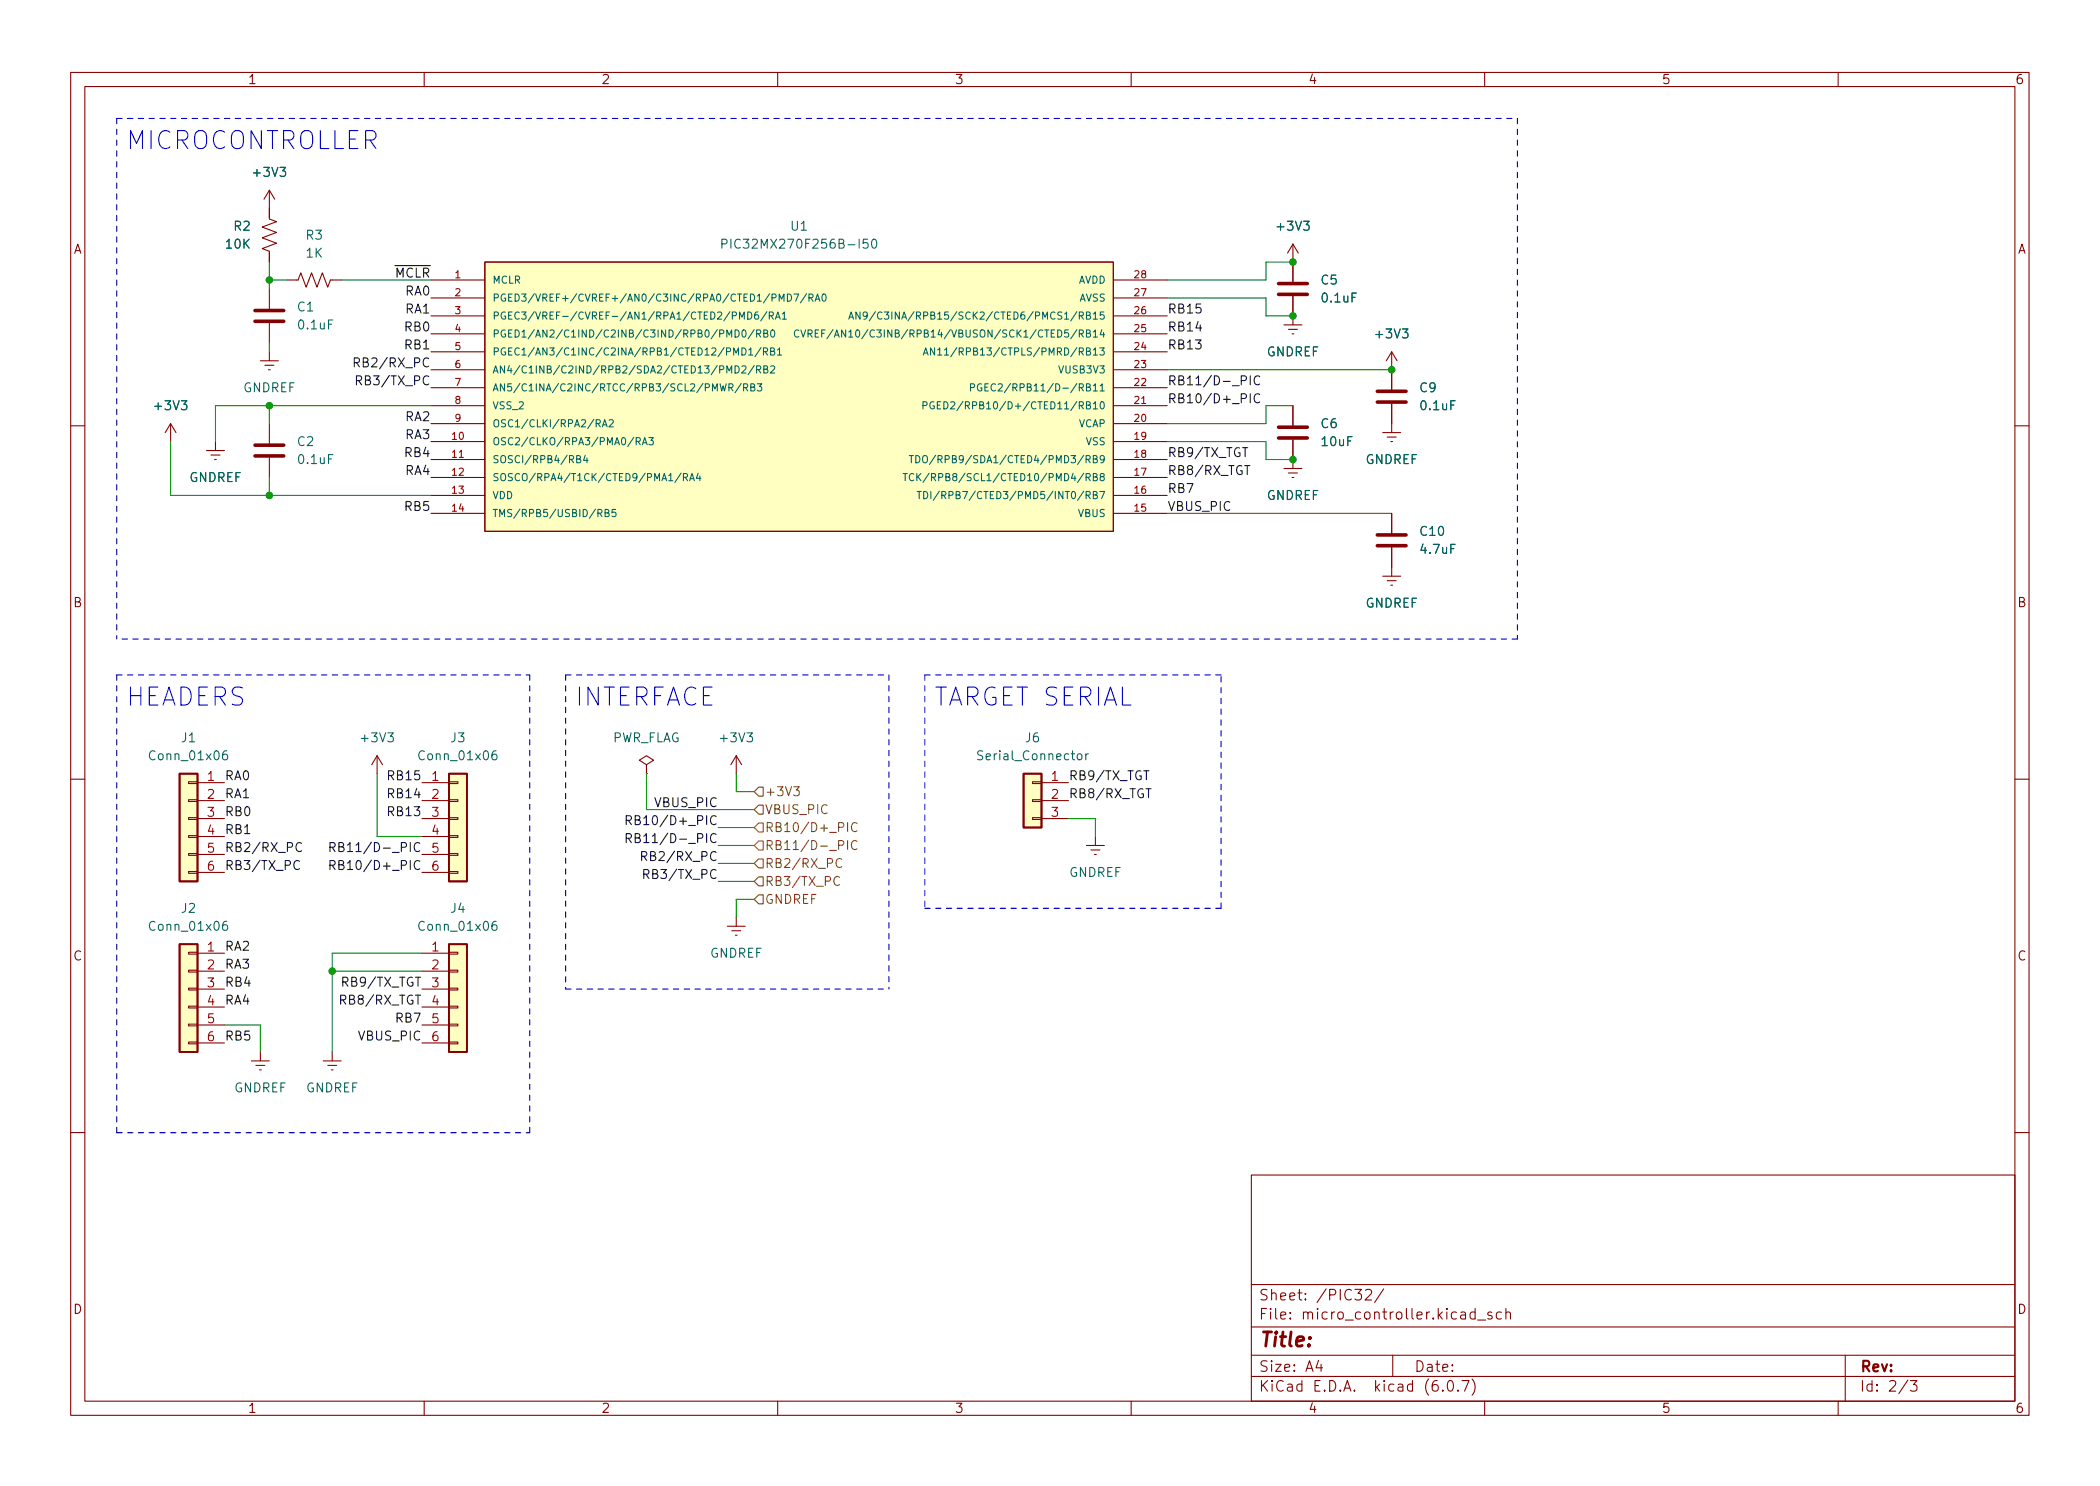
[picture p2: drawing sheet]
<svg xmlns="http://www.w3.org/2000/svg" width="297mm" height="210mm" viewBox="0 0 297 210" stroke-linecap="round" stroke-linejoin="round" font-family="sans-serif">
<g fill="none" stroke="#840000" stroke-width=".15">
<path d="M10 10.2h277v190.1h-277zM12 12.2h273v186.1h-273zM60 10.2v2M110 10.2v2M160 10.2v2M210 10.2v2M260 10.2v2M38.1 26.9v4.1l1 .4-2 .7 2 .8-2 .7 2 .8-2 .8 1 .4v1.5M38.1 26.9l-.8 1.3M38.1 26.9l.8 1.3M40.6 39.6h1.6l.3-1 .8 2 .8-2 .7 2 .8-2 .8 2 .3-1h1.6M61 39.6h7.6"/>
<path d="M68.6 37.1h88.9v38.1h-88.9zM157.5 39.6h7.6M182.9 34.5v5.4M182.9 34.5l-.8 1.3M182.9 34.5l.7 1.3M24.1 59.9l-.7 1.3M24.1 59.9v2.6M24.1 59.9l.8 1.3M36.8 51h2.6M37.5 51.7h1.2M38 52.3h.2M38.1 40.9v2.8"/>
<path d="M38.1 45.7v2.8M38.1 49.8v1.2M38.1 59.9v2.8M61 42.2h7.6M61 59.9h7.6M61 57.4h7.6M61 54.9h7.6M61 52.3h7.6M61 49.8h7.6M61 47.2h7.6M61 44.7h7.6M157.5 42.2h7.6"/>
<path d="M157.5 59.9h7.6M157.5 57.4h7.6M157.5 54.9h7.6M157.5 52.3h7.6M157.5 49.8h7.6M157.5 47.2h7.6M157.5 44.7h7.6M181.6 46h2.5M182.2 46.6h1.3M182.8 47.2h.2M182.9 41.9v4.1M182.9 57.4v2.8"/>
<path d="M196.8 49.8v5.3M196.8 57.1v4.1M196.8 49.8l-.7 1.2M196.8 49.8l.8 1.2M10 60.2h2M29.2 63.7h2.5M29.8 64.4h1.3M30.4 65h.2M30.5 62.5v1.2M38.1 64.8v2.8M61 65h7.6M61 67.6h7.6"/>
<path d="M61 62.5h7.6M61 70.1h7.6M61 72.6h7.6M157.5 65h7.6M157.5 67.6h7.6M157.5 62.5h7.6M157.5 70.1h7.6M157.5 72.6h7.6M181.6 66.3h2.5M182.2 66.9h1.3M182.8 67.6h.2M182.9 62.2v4.1"/>
<path d="M195.6 61.2h2.5M196.2 61.8h1.3M196.7 62.5h.3M196.8 72.6v2.8M196.8 77.5v4M285 60.2h2M195.6 81.5h2.5M196.2 82.2h1.3M196.7 82.8h.3M10 110.2h2M26.7 118.2h1.2v.3h-1.2zM26.7 115.7h1.2v.2h-1.2z"/>
<path d="M26.7 113.2h1.2v.2h-1.2zM26.7 110.6h1.2v.3h-1.2zM27.9 110.7h3.8M27.9 113.3h3.8M27.9 115.8h3.8M27.9 118.4h3.8M53.3 106.9l-.7 1.3M53.3 106.9v2.6M53.3 106.9l.8 1.3M59.7 110.7h3.8M59.7 113.3h3.8M59.7 115.8h3.8"/>
<path d="M59.7 118.4h3.8M63.5 118.2h1.3v.3h-1.3zM63.5 115.7h1.3v.2h-1.3zM63.5 113.2h1.3v.2h-1.3zM63.5 110.6h1.3v.3h-1.3zM91.4 108.2l1.1-.6-1.1-.7-1 .7 1 .6v1.3M91.4 109.5h.1M104.1 106.9v2.6M104.1 106.9l-.7 1.3M104.1 106.9l.8 1.3M146 115.7h1.3v.2h-1.3zM146 113.2h1.3v.2h-1.3z"/>
<path d="M146 110.6h1.3v.3h-1.3zM147.3 110.7h3.8M147.3 113.3h3.8M147.3 115.8h3.8M153.7 119.6h2.5M154.9 118.4v1.2M285 110.2h2M26.7 123.3h1.2v.3h-1.2zM26.7 120.8h1.2v.2h-1.2zM26.7 139.8h1.2v.3h-1.2zM26.7 137.3h1.2v.2h-1.2zM26.7 134.7h1.2v.3h-1.2z"/>
<path d="M27.9 120.9h3.8M27.9 123.4h3.8M27.9 134.9h3.8M27.9 137.4h3.8M27.9 139.9h3.8M59.7 120.9h3.8M59.7 123.4h3.8M59.7 134.9h3.8M59.7 137.4h3.8M59.7 139.9h3.8M63.5 123.3h1.3v.3h-1.3zM63.5 120.8h1.3v.2h-1.3z"/>
<path d="M63.5 139.8h1.3v.3h-1.3zM63.5 137.3h1.3v.2h-1.3zM63.5 134.7h1.3v.3h-1.3zM102.9 131.1h2.5M103.5 131.7h1.3M104 132.3h.3M104.1 129.8v1.3M154.3 120.3h1.3M154.8 120.9h.3M26.7 147.4h1.2v.3h-1.2zM26.7 144.9h1.2v.3h-1.2zM26.7 142.4h1.2v.2h-1.2z"/>
<path d="M27.9 142.5h3.8M27.9 145h3.8M27.9 147.6h3.8M35.6 150.1h2.5M36.2 150.7h1.3M36.7 151.4h.3M36.8 148.8v1.3M45.7 150.1h2.6M46.4 150.7h1.2M46.9 151.4h.2M47 148.8v1.3M59.7 142.5h3.8"/>
<path d="M59.7 145h3.8M59.7 147.6h3.8M63.5 147.4h1.3v.3h-1.3zM63.5 144.9h1.3v.3h-1.3zM63.5 142.4h1.3v.2h-1.3zM10 160.2h2M177 166.3h108v32h-108zM285 160.2h2M60 198.3v2M110 198.3v2M160 198.3v2M177 194.8h108"/>
<path d="M177 191.8h108M177 187.8h108M177 181.8h108M186.5 192.5l-.4 1h1M186.9 193v1M191.6 182.4h1l-.5 .6a.41 .41 0 0 1 .5 .3v.3l-.2 .3h-.5l-.3-.1M193.1 182.6l.3-.2 .5 .1a.41 .41 0 0 1 0 .6l-.8 .8h.9M195.7 182.4l-1.3 1.9M197 191.8v3M204.1 196.7v.1h-.1l.1-.1v.1M204.9 195.4a.36 .36 0 0 1 .6 .2 .77 .77 0 0 1-.4 1.2 1 1 0 0 1-.2-1.4zM206.2 196.7l.1 .1h-.1h-.1l.1-.1v.1"/>
<path d="M206.8 195.3h1l-.7 1.5M208.2 195.1a1.72 1.72 0 0 1 0 2.3M208.6 185.7l-.4-.1-.3 .3v.4l.2 .3h.1h.4M208.6 185.1v1.5M209 186.8h1.1M210 198.3v2M211 185.7l-.4-.1-.2 .2 .1 .3 .5 .1 .1 .1-.1 .3h-.1h-.5M212.4 185.7l-.5-.1-.3 .3v.4l.2 .3h.1h.5M213 185.8a.37 .37 0 0 1 .6 0v.8M213 185.1v1.5M260 198.3v2M261 191.8v6.5"/>
<path d="M269.9 195.3l-1.3 1.9M270.2 195.3h1l-.6 .6a.41 .41 0 0 1 .6 .3v.3l-.2 .3h-.6l-.2-.1"/>
</g>
<path d="M36.1 45.5h4M36.1 43.9h4M180.8 41.7h4.1M180.8 40.1h4.1M194.8 56.9h4.1M194.8 55.4h4.1M36.1 64.5h4M36.1 63h4M180.8 62h4.1M180.8 60.4h4.1M194.8 77.2h4.1M194.8 75.7h4.1" fill="none" stroke="#840000" stroke-width=".51"/>
<g fill="#ffffc2" stroke="#ffffc2" stroke-width=".14">
<path d="M25.4 109.5h2.5v15.2h-2.5z"/>
<path d="M63.5 109.5h2.5v15.2h-2.5z"/>
<path d="M68.6 37.1h88.9v38.1h-88.9z"/>
<path d="M144.8 109.5h2.5v7.6h-2.5z"/>
<path d="M63.5 133.6h2.5v15.2h-2.5z"/>
<path d="M25.4 133.6h2.5v15.2h-2.5z"/>
</g>
<path d="M25.4 109.5h2.5v15.2h-2.5zM63.5 109.5h2.5v15.2h-2.5zM144.8 109.5h2.5v7.6h-2.5zM25.4 133.6h2.5v15.2h-2.5zM63.5 133.6h2.5v15.2h-2.5z" fill="none" stroke="#840000" stroke-width=".25"/>
<g fill="none" stroke="#006464" stroke-width=".15">
<path d="M102.1 34.5l.6-.1 .1-.1v-.3l-.2-.2h-.5v1.3M123.4 34l.2-.2a.69 .69 0 0 1 .3 1.2l-.2 .1a.69 .69 0 0 1-.3-1.1zM84.3 59.9h.5l.1-.2v-.2l-.6-.1v1M84.6 59.9l.3 .5M86.2 59.5l.4-.1 .2 .3-.7 .7h.7M101.8 54.3l.3 1 .2-.7 .2 .7 .2-1M102.8 47.7v-1l.4 .7 .3-.7v1M102.8 52.8v-1l.4 .7 .3-.7v1M103.1 54.8h.5l.1-.2-.1-.2-.5-.1v1M103.3 54.8l.4 .5M103.8 50.2v-1l.3 .7 .4-.7v1M104 46.7a.51 .51 0 0 1 .6 .5 .51 .51 0 0 1-.6 .5z"/>
<path d="M104 51.8a.51 .51 0 0 1 .6 .5 .51 .51 0 0 1-.6 .5zM104.6 45.2v-1.1l.3 .8 .4-.8v1.1M104.8 54.3l-.8 1.3M104.9 49.2a.51 .51 0 0 1 .6 .5 .51 .51 0 0 1-.6 .5zM104.9 51.9l.4-.1 .2 .3-.6 .7h.6M105 46.8l.2-.1a.54 .54 0 0 1 .3 .5 .54 .54 0 0 1-.3 .5l-.2-.1-.1-.3zM105.2 54.8h.5l.1-.2-.1-.2-.5-.1v1M105.4 54.8l.4 .5M105.8 44.1a.51 .51 0 0 1 .6 .5 .51 .51 0 0 1-.6 .6zM105.9 49.5l.3-.3v1M105.9 50.2h.6M106.2 54.8l.4-.1 .1-.1v-.2l-.5-.1v1h.4l.1-.1 .1-.2-.3-.2"/>
<path d="M106.7 46.6l-.9 1.3M106.7 51.7l-.9 1.3M107 47.2h.5l.1-.2v-.2l-.6-.1v1M107 52.3l.5-.1 .1-.1v-.2l-.6-.1v1M107.1 54.3h.6l-.3 .4 .3 .1v.4l-.1 .1-.5-.1M107.2 44.1l-.3 .1a.68 .68 0 0 0 0 1l.4-.1v-.4l-.2-.2-.3 .1-.1 .1M107.3 47.2l.3 .5M107.3 52.3l.3 .5M107.7 49.2l-.9 1.3M108 49.8l.5-.1 .1-.1-.1-.3-.5-.1v1M108 47.2l.5-.1 .1-.1-.1-.2-.5-.1v1h.4l.2-.1v-.2l-.2-.2M108 52.2h.5l.1-.1-.1-.2-.5-.1v1h.4l.2-.1v-.3l-.2-.2"/>
<path d="M108.2 49.8l.4 .4M108.5 44.1l-.9 1.3M108.8 44.7l.5-.1 .1-.1-.1-.3-.5-.1v1.1M109 49.7h.4l.1-.2v-.2l-.5-.1v1h.4l.1-.1 .1-.2-.3-.2M109 51.9l.4-.1 .2 .3-.6 .7h.6M109.1 44.7l.3 .5M109.1 46.8l.1-.1a.54 .54 0 0 1 .4 .5 .54 .54 0 0 1-.4 .5l-.1-.1-.1-.3zM109.7 45.2l.3-1.1 .4 1.1M109.8 44.9h.5M110 49.5l.3-.3v1M110 50.2h.6M110.2 42.6v-1l.4 .7 .3-.7v1"/>
<path d="M110.7 44.4l.2-.3v1.1M110.7 45.2h.5M111.4 41.6a.51 .51 0 0 1 .6 .5 .51 .51 0 0 1-.6 .5zM112.3 41.6h.7l-.5 1M113 46.8a.48 .48 0 0 0-.7 .3 .48 .48 0 0 0 .5 .6l.2-.1M113.3 46.7l.3 1 .4-1M114.1 41.6l-.9 1.3M114.3 47.2h.5l.1-.2-.1-.2-.5-.1v1M114.4 42.1h.5l.1-.2v-.2l-.6-.1v1M114.5 47.2l.4 .5M114.7 42.1l.3 .5M115.3 42.6l.3-1 .4 1"/>
<path d="M115.3 47.2h.4M115.4 42.3h.5M115.8 46.7h-.5v1h.5M116.2 47.2h.4M116.4 41.7l.1-.1a.54 .54 0 0 1 .4 .5 .54 .54 0 0 1-.4 .5l-.1-.1-.1-.3zM116.7 46.7h-.5v1M117.8 46.6l-.8 1.3M120.1 45.2l.3-1.1 .3 1.1M120.2 44.9h.4M121.7 44.1v1.1l-.6-1.1v1.1M122.7 44.6l-.2 .2-.3-.1-.1-.1 .1-.4 .3-.1 .1 .1a.67 .67 0 0 1-.2 1h-.2M123.8 44.1l-.8 1.3"/>
<path d="M124.7 44.2a.48 .48 0 0 0-.6 .4 .48 .48 0 0 0 .5 .6l.1-.1M125.1 44.1h.6l-.3 .4 .3 .1v.5l-.2 .1-.4-.1M130.6 57.4l.4-.1 .1-.1v-.3l-.5-.1v1.1M130.6 50.2l.3-1 .4 1M130.7 49.9h.5M132.1 56.9a.47 .47 0 0 0-.6 .4 .47 .47 0 0 0 .6 .5v-.4h-.1M132.2 49.2v1l-.6-1v1M132.6 57.3h.3M132.6 49.5l.3-.3v1M132.6 50.2h.6M133.1 56.8h-.5v1.1h.5M133.5 56.8a.51 .51 0 0 1 .6 .5 .51 .51 0 0 1-.6 .6z"/>
<path d="M133.6 49.5l.3-.3v1M133.6 50.2h.6M137.3 54.8h.5l.1-.2-.1-.2-.5-.1v1M138.8 54.4a.47 .47 0 0 0-.6 .4 .47 .47 0 0 0 .6 .5l.1-.4h-.2M139.3 54.8h.3M139.8 54.3h-.5v1h.5M140.8 54.4a.48 .48 0 0 0-.7 .3 .48 .48 0 0 0 .5 .6l.2-.1M81.6 64.9h.4l.1-.1v-.2l-.5-.1v1h.4l.1-.1 .1-.3-.3-.2M82.8 64.4l-.3 .7h.7M83 64.8v.7M84.6 72.6h.5l.1-.2-.1-.2-.5-.1v1M84.8 72.6l.4 .5"/>
<path d="M85.2 60.4l.3-1 .4 1M85.3 60.1h.5M85.6 72.6l.4-.1 .1-.1v-.2l-.5-.1v1h.4l.1-.1 .1-.2-.3-.2M87.1 72.1h-.5v.5l.1-.1h.3l.1 .2v.3l-.2 .1-.3-.1M89.7 61.9l-.9 1.3M90 62.5l.5-.1 .1-.1-.1-.3-.5-.1v1M90.2 62.5l.4 .4M90.9 62.9l.3-1 .3 1M91 62.6h.4M91.8 61.9h.6l-.3 .4 .3 .1v.4l-.2 .1-.4-.1M96.3 67l-.8 1.3M96.7 67.5h.5v-.2v-.2l-.5-.1v1"/>
<path d="M96.9 67.5l.3 .5M97.5 68l.4-1 .3 1M97.6 67.7h.5M98.7 67l-.2 .7h.6M99 67.3v.7M127.7 67h.6M128 67v1M128.6 64.5h.6M128.9 64.5v1M129.2 67.1a.48 .48 0 0 0-.6 .3 .48 .48 0 0 0 .5 .6l.1-.1M129.5 64.5a.51 .51 0 0 1 .6 .5 .51 .51 0 0 1-.6 .5zM129.7 67v1"/>
<path d="M129.7 69.5h.6M129.8 67.4l.5 .6M130 69.5v1.1M130.3 67l-.6 .6M130.6 64.6l.1-.1a.34 .34 0 0 1 .5 .3v.3a.34 .34 0 0 1-.4 .4 .34 .34 0 0 1-.3-.4zM130.6 69.5a.51 .51 0 0 1 .6 .5 .51 .51 0 0 1-.6 .6zM131.4 67l-.8 1.3M131.7 69.5v1.1M132.3 64.4l-.8 1.3M132.9 69.5l-.9 1.3M133.2 70.1l.5-.1 .1-.1-.1-.3-.5-.1v1.1M133.5 70.1l.3 .5"/>
<path d="M32.1 106.2a.5 .5 0 0 0-.6 .6v.5l.1 .1 .4 .1 .1-.1 .1-.4-.1-.2-.4-.1-.2 .3M70.2 106.2a.5 .5 0 0 0-.6 .6v.5l.1 .1 .4 .1 .1-.1 .1-.4-.1-.2-.4-.1-.2 .3M152.4 106.8l.2-.1 .4 .1v.5l-.1 .1-.3 .1-.2-.1zM153.6 106.7v.8M153.9 106.7h-.2l-.1 .2M32.1 130.4a.5 .5 0 0 0-.6 .5v.5l.1 .2h.4l.1-.1 .1-.4-.1-.2-.4-.1-.2 .3M70.2 130.4a.5 .5 0 0 0-.6 .5v.5l.1 .2h.4l.1-.1 .1-.4-.1-.2-.4-.1-.2 .3"/>
</g>
<g fill="none" stroke="#725600" stroke-width=".15">
<path d="M107.3 119h.6v1.3h-.6l-.6-.7zM107.3 113.9h.6v1.3h-.6l-.6-.7zM107.3 111.4h.6v1.2h-.6l-.6-.6zM107.3 116.5h.6v1.2h-.6l-.6-.6zM112.3 111.3h.8l-.5 .5 .4 .1v.6l-.2 .1h-.3l-.2-.1M119.9 116.4v1.3M119.9 118.9v1.3M121.2 119.1a.51 .51 0 0 0-.6-.1 .51 .51 0 0 0-.2 .7 .48 .48 0 0 0 .3 .4 .48 .48 0 0 0 .5 0M121.2 116.5a.51 .51 0 0 0-.6 0 .51 .51 0 0 0-.2 .6 .48 .48 0 0 0 .3 .5 .48 .48 0 0 0 .5-.1M107.3 124.1h.6v1.2h-.6l-.6-.6zM107.3 121.5h.6v1.3h-.6l-.6-.6zM107.3 126.6h.6v1.3h-.6l-.6-.7z"/>
<path d="M118.7 124.1a.51 .51 0 0 0-.6 0 .51 .51 0 0 0-.1 .6 .48 .48 0 0 0 .2 .5 .48 .48 0 0 0 .5 0M119 121.6a.51 .51 0 0 0-.6 0 .51 .51 0 0 0-.1 .6 .48 .48 0 0 0 .2 .5 .48 .48 0 0 0 .5-.1"/>
</g>
<g fill="none" stroke="#0f0f0f" stroke-width=".15">
<path d="M50.1 51.3l.6-.1 .1-.1v-.3l-.2-.2h-.5v1.3M50.4 53.8h.6l.1-.2v-.3l-.2-.1h-.5v1.2M50.4 51.3l.4 .6M50.7 53.8l.4 .6M176.8 53.2v1.2M176.8 55.7v1.3M178.2 55.8a.51 .51 0 0 0-.7 0 .51 .51 0 0 0-.1 .6 .48 .48 0 0 0 .2 .5 .48 .48 0 0 0 .6 0M178.2 53.3a.51 .51 0 0 0-.7 0 .51 .51 0 0 0-.1 .6 .48 .48 0 0 0 .2 .5 .48 .48 0 0 0 .6-.1M175.8 63.3h.7M176.1 65.9h.7M42.7 119.3a.51 .51 0 0 0-.7 0 .51 .51 0 0 0-.1 .6 .48 .48 0 0 0 .2 .5 .48 .48 0 0 0 .6 0M46.7 119.9l.6-.1 .1-.2-.1-.3-.1-.1h-.5v1.3"/>
<path d="M47 119.9l.4 .6M47.9 119.8h.6l.1-.2-.1-.3-.6-.1v1.3h.5l.3-.3a.33 .33 0 0 0-.3-.4M88.6 116.1l.6-.1 .1-.2-.1-.3-.1-.1h-.5v1.3M88.6 118.6h.6l.1-.2-.1-.3-.1-.2h-.5v1.3M88.9 116.1l.4 .6M88.9 118.6l.4 .6M89.9 116h.5l.1-.2-.1-.3-.5-.1v1.3h.4l.3-.3a.33 .33 0 0 0-.3-.4M89.9 118.6l.5-.1 .1-.2-.1-.3-.5-.1v1.3h.4l.3-.2a.33 .33 0 0 0-.3-.4M161.8 109.1h.7M162.1 111.6h.7M42.3 121.9a.51 .51 0 0 0-.6 0 .51 .51 0 0 0-.1 .6 .48 .48 0 0 0 .2 .5 .48 .48 0 0 0 .5-.1M46.7 122.4h.6l.1-.2-.1-.3-.1-.1h-.5v1.2"/>
<path d="M47 122.4l.4 .6M47.9 122.4l.6-.1 .1-.2-.1-.3h-.6v1.2h.5l.3-.2a.33 .33 0 0 0-.3-.4M90.8 121.2l.6-.1 .1-.2-.1-.3-.2-.1h-.4v1.3M91.1 123.7l.6-.1 .1-.1-.1-.4-.2-.1h-.4v1.3M91.1 121.2l.4 .6M91.4 123.7l.4 .6M48.2 141.5l.6-.1 .1-.2-.1-.3-.1-.1h-.5v1.3"/>
</g>
<g fill="none" stroke="#0000c2" stroke-width=".15" stroke-dasharray=".8 .8">
<path d="M16.5 16.8h198.1M16.5 16.8v73.6M214.6 16.8v73.6M16.5 95.5h58.4M16.5 95.5v64.8M74.9 95.5v64.8M80 95.5h45.7M80 95.5v44.4M125.7 95.5v44.4M130.8 95.5v33M130.8 95.5h41.9M214.6 90.4h-198.1"/>
<path d="M80 139.9h45.7M130.8 128.5h41.9M172.7 128.5v-33M16.5 160.3h58.4"/>
</g>
<g fill="none" stroke="#009600" stroke-width=".15">
<path d="M38.1 37.1v3.8M38.1 39.6h2.5M48.3 39.6h12.7M182.9 37.1h-3.8v2.5h-14M38.1 48.5v1.3M38.1 57.4v2.5M61 57.4h-30.5v5.1M165.1 42.2h14v2.5h3.8M165.1 52.3h31.7M182.9 57.4h-3.8v2.5h-14M24.1 62.5v7.6h36.9M38.1 67.6v2.5"/>
<path d="M165.1 62.5h14v2.5h3.8M165.1 72.6h31.7M53.3 109.5v8.9h6.4M91.4 109.5v5h15.3M101.6 117.1h5.1M101.6 119.6h5.1M104.1 109.5v2.5h2.6M151.1 115.8h3.8v2.6M47 137.4h12.7M59.7 134.9h-12.7v13.9M101.6 122.2h5.1M101.6 124.7h5.1"/>
<path d="M106.7 127.2h-2.6v2.6M31.7 145h5.1v3.8"/>
</g>
<g fill="#009600" stroke="#009600" stroke-width=".15">
<circle cx="182.9" cy="65" r=".46"/>
<circle cx="182.9" cy="44.7" r=".46"/>
<circle cx="38.1" cy="39.6" r=".46"/>
<circle cx="38.1" cy="70.1" r=".46"/>
<circle cx="38.1" cy="57.4" r=".46"/>
<circle cx="47" cy="137.4" r=".46"/>
<circle cx="196.8" cy="52.3" r=".46"/>
<circle cx="182.9" cy="37.1" r=".46"/>
</g>
<g font-size="3.5" fill="#0000c2">
<text x="17.8" y="21.1">MICROCONTROLLER</text>
<text x="17.8" y="99.9">HEADERS</text>
<text x="81.3" y="99.9">INTERFACE</text>
<text x="132.1" y="99.9">TARGET SERIAL</text>
</g>
<text font-size="2.8" fill="#840000" x="178" y="190.6">Title:</text>
<g font-size="2.1" fill="#840000">
<text x="178" y="184">Sheet: /PIC32/</text>
<text x="178" y="186.7">File: micro_controller.kicad_sch</text>
<text x="178" y="196.9">KiCad E.D.A. kicad (6.0.7)</text>
<text x="178" y="194.1">Size: A4</text>
<text x="200" y="194.1">Date:</text>
<text x="263" y="194.1">Rev:</text>
<text x="263" y="196.9">Id: 2/3</text>
</g>
<g font-size="1.8" fill="#840000">
<text x="35" y="11.9">1</text>
<text x="85" y="11.9">2</text>
<text x="135" y="11.9">3</text>
<text x="185" y="11.9">4</text>
<text x="235" y="11.9">5</text>
<text x="285" y="11.9">6</text>
<text x="10.3" y="35.9">A</text>
<text x="285.3" y="35.9">A</text>
<text x="10.3" y="85.9">B</text>
<text x="285.3" y="85.9">B</text>
<text x="10.3" y="135.9">C</text>
<text x="285.3" y="135.9">C</text>
<text x="10.3" y="185.9">D</text>
<text x="285.3" y="185.9">D</text>
<text x="35" y="199.9">1</text>
<text x="85" y="199.9">2</text>
<text x="135" y="199.9">3</text>
<text x="185" y="199.9">4</text>
<text x="235" y="199.9">5</text>
<text x="285" y="199.9">6</text>
</g>
<g font-size="1.8" fill="#006464">
<text x="36" y="25">+3V3</text>
<text x="32" y="35.2">10K</text>
<text x="33.1" y="32.6">R2</text>
<text x="43.3" y="33.9">R3</text>
<text x="103.6" y="35.2">PIC32MX270F256B-I50</text>
<text x="111.9" y="32.6">U1</text>
<text x="180.8" y="32.6">+3V3</text>
<text x="43.3" y="36.4">1K</text>
<text x="186.9" y="40.3">C5</text>
<text x="42.1" y="44.1">C1</text>
<text x="42.3" y="46.6">0.1uF</text>
<text x="187.1" y="42.8">0.1uF</text>
<text x="194.8" y="47.9">+3V3</text>
<text x="179.1" y="50.4">GNDREF</text>
<text x="22" y="58">+3V3</text>
<text x="34.4" y="55.5">GNDREF</text>
<text x="200.8" y="55.5">C9</text>
<text x="201.1" y="58">0.1uF</text>
<text x="42.1" y="63.1">C2</text>
<text x="42.3" y="65.7">0.1uF</text>
<text x="186.9" y="60.6">C6</text>
<text x="187" y="63.1">10uF</text>
<text x="193.1" y="65.7">GNDREF</text>
<text x="26.7" y="68.2">GNDREF</text>
<text x="179.1" y="70.7">GNDREF</text>
<text x="201" y="75.8">C10</text>
<text x="201.1" y="78.4">4.7uF</text>
<text x="193.1" y="86">GNDREF</text>
<text x="21.5" y="107.6">Conn_01x06</text>
<text x="25.7" y="105">J1</text>
<text x="51.3" y="105">+3V3</text>
<text x="59.6" y="107.6">Conn_01x06</text>
<text x="63.8" y="105">J3</text>
<text x="86.5" y="105">PWR_FLAG</text>
<text x="102.1" y="105">+3V3</text>
<text x="138.7" y="107.6">Serial_Connector</text>
<text x="145.1" y="105">J6</text>
<text x="151.2" y="124.1">GNDREF</text>
<text x="21.5" y="131.7">Conn_01x06</text>
<text x="25.7" y="129.2">J2</text>
<text x="59.6" y="131.7">Conn_01x06</text>
<text x="63.8" y="129.2">J4</text>
<text x="100.4" y="135.5">GNDREF</text>
<text x="33.1" y="154.6">GNDREF</text>
<text x="43.3" y="154.6">GNDREF</text>
</g>
<g font-size="1.8" fill="#0f0f0f">
<text x="54.5" y="39.3">~{MCLR}</text>
<text x="57.4" y="41.8">RA0</text>
<text x="57.4" y="46.9">RB0</text>
<text x="57.4" y="44.3">RA1</text>
<text x="165.1" y="46.9">RB14</text>
<text x="165.1" y="44.3">RB15</text>
<text x="51" y="52">RB2/RX_PC</text>
<text x="57.4" y="49.4">RB1</text>
<text x="165.1" y="49.4">RB13</text>
<text x="51.2" y="54.5">RB3/TX_PC</text>
<text x="57.4" y="59.6">RA2</text>
<text x="165.1" y="57">RB10/D+_PIC</text>
<text x="165.1" y="54.5">RB11/D-_PIC</text>
<text x="57.4" y="62.1">RA3</text>
<text x="57.4" y="64.7">RB4</text>
<text x="165.1" y="64.7">RB9/TX_TGT</text>
<text x="57.4" y="67.2">RA4</text>
<text x="165.1" y="67.2">RB8/RX_TGT</text>
<text x="165.1" y="69.7">RB7</text>
<text x="57.4" y="72.3">RB5</text>
<text x="165.1" y="72.3">VBUS_PIC</text>
<text x="31.7" y="110.4">RA0</text>
<text x="31.7" y="112.9">RA1</text>
<text x="55.2" y="112.9">RB14</text>
<text x="55.2" y="110.4">RB15</text>
<text x="151.1" y="112.9">RB8/RX_TGT</text>
<text x="151.1" y="110.4">RB9/TX_TGT</text>
<text x="31.7" y="115.5">RB0</text>
<text x="31.7" y="118">RB1</text>
<text x="55.2" y="115.5">RB13</text>
<text x="90.3" y="116.7">RB10/D+_PIC</text>
<text x="90.8" y="119.3">RB11/D-_PIC</text>
<text x="92.8" y="114.2">VBUS_PIC</text>
<text x="31.7" y="123.1">RB3/TX_PC</text>
<text x="31.7" y="120.5">RB2/RX_PC</text>
<text x="48.4" y="123.1">RB10/D+_PIC</text>
<text x="48.9" y="120.5">RB11/D-_PIC</text>
<text x="91.7" y="121.8">RB2/RX_PC</text>
<text x="91.9" y="124.4">RB3/TX_PC</text>
<text x="31.7" y="134.5">RA2</text>
<text x="31.7" y="137.1">RA3</text>
<text x="31.7" y="139.6">RB4</text>
<text x="31.7" y="142.1">RA4</text>
<text x="48.7" y="142.1">RB8/RX_TGT</text>
<text x="48.9" y="139.6">RB9/TX_TGT</text>
<text x="31.7" y="147.2">RB5</text>
<text x="50.8" y="147.2">VBUS_PIC</text>
<text x="56.2" y="144.7">RB7</text>
</g>
<g font-size="1.8" fill="#a90000">
<text x="29.4" y="110.5">1</text>
<text x="29.4" y="113">2</text>
<text x="61.1" y="110.5">1</text>
<text x="61.1" y="113">2</text>
<text x="148.7" y="110.5">1</text>
<text x="148.7" y="113">2</text>
<text x="29.4" y="115.6">3</text>
<text x="29.4" y="118.1">4</text>
<text x="61.1" y="115.6">3</text>
<text x="61.1" y="118.1">4</text>
<text x="148.7" y="115.6">3</text>
<text x="29.4" y="120.6">5</text>
<text x="29.4" y="123.2">6</text>
<text x="61.1" y="120.6">5</text>
<text x="61.1" y="123.2">6</text>
<text x="29.4" y="134.6">1</text>
<text x="29.4" y="137.2">2</text>
<text x="61.1" y="134.6">1</text>
<text x="61.1" y="137.2">2</text>
<text x="29.4" y="139.7">3</text>
<text x="29.4" y="142.2">4</text>
<text x="61.1" y="139.7">3</text>
<text x="61.1" y="142.2">4</text>
<text x="29.4" y="144.8">5</text>
<text x="29.4" y="147.3">6</text>
<text x="61.1" y="144.8">5</text>
<text x="61.1" y="147.3">6</text>
</g>
<g font-size="1.8" fill="#725600">
<text x="108.1" y="112.6">+3V3</text>
<text x="108.1" y="115.2">VBUS_PIC</text>
<text x="108.1" y="117.7">RB10/D+_PIC</text>
<text x="108.1" y="125.3">RB3/TX_PC</text>
<text x="108.1" y="120.3">RB11/D-_PIC</text>
<text x="108.1" y="122.8">RB2/RX_PC</text>
<text x="108.1" y="127.9">GNDREF</text>
</g>
<g font-size="1.4" fill="#a90000">
<text x="64.4" y="39.4">1</text>
<text x="64.4" y="41.9">2</text>
<text x="160.5" y="41.9">27</text>
<text x="160.5" y="39.4">28</text>
<text x="64.4" y="44.4">3</text>
<text x="64.4" y="47">4</text>
<text x="160.5" y="47">25</text>
<text x="160.5" y="44.4">26</text>
<text x="64.4" y="49.5">5</text>
<text x="64.4" y="52.1">6</text>
<text x="160.5" y="52.1">23</text>
<text x="160.5" y="49.5">24</text>
<text x="64.4" y="54.6">7</text>
<text x="64.4" y="57.1">8</text>
<text x="64.4" y="59.7">9</text>
<text x="160.5" y="59.7">20</text>
<text x="160.5" y="57.1">21</text>
<text x="160.5" y="54.6">22</text>
<text x="64" y="62.2">10</text>
<text x="64" y="64.8">11</text>
<text x="160.5" y="64.8">18</text>
<text x="160.5" y="62.2">19</text>
<text x="64" y="67.3">12</text>
<text x="64" y="69.8">13</text>
<text x="160.5" y="69.8">16</text>
<text x="160.5" y="67.3">17</text>
<text x="64" y="72.4">14</text>
<text x="160.5" y="72.4">15</text>
</g>
<g font-size="1.4" fill="#006464">
<text x="69.6" y="40.1">MCLR</text>
<text x="152.5" y="40.1">AVDD</text>
<text x="69.6" y="42.7">PGED3/VREF+/CVREF+/AN0/C3INC/RPA0/CTED1/PMD7/RA0</text>
<text x="69.6" y="45.2">PGEC3/VREF-/CVREF-/AN1/RPA1/CTED2/PMD6/RA1</text>
<text x="69.6" y="47.7">PGED1/AN2/C1IND/C2INB/C3IND/RPB0/PMD0/RB0</text>
<text x="118.4" y="47.7">CVREF/AN10/C3INB/RPB14/VBUSON/SCK1/CTED5/RB14</text>
<text x="125.6" y="45.2">AN9/C3INA/RPB15/SCK2/CTED6/PMCS1/RB15</text>
<text x="152.6" y="42.7">AVSS</text>
<text x="69.6" y="50.3">PGEC1/AN3/C1INC/C2INA/RPB1/CTED12/PMD1/RB1</text>
<text x="69.6" y="52.8">AN4/C1INB/C2IND/RPB2/SDA2/CTED13/PMD2/RB2</text>
<text x="134.3" y="50.3">AN11/RPB13/CTPLS/PMRD/RB13</text>
<text x="150" y="52.8">VUSB3V3</text>
<text x="69.6" y="55.4">AN5/C1INA/C2INC/RTCC/RPB3/SCL2/PMWR/RB3</text>
<text x="69.6" y="57.9">VSS_2</text>
<text x="134.6" y="57.9">PGED2/RPB10/D+/CTED11/RB10</text>
<text x="140.8" y="55.4">PGEC2/RPB11/D-/RB11</text>
<text x="69.6" y="63">OSC2/CLKO/RPA3/PMA0/RA3</text>
<text x="69.6" y="65.5">SOSCI/RPB4/RB4</text>
<text x="69.6" y="60.4">OSC1/CLKI/RPA2/RA2</text>
<text x="132.6" y="65.5">TDO/RPB9/SDA1/CTED4/PMD3/RB9</text>
<text x="152.5" y="60.4">VCAP</text>
<text x="153.6" y="63">VSS</text>
<text x="69.6" y="68.1">SOSCO/RPA4/T1CK/CTED9/PMA1/RA4</text>
<text x="69.6" y="70.6">VDD</text>
<text x="132" y="68.1">TCK/RPB8/SCL1/CTED10/PMD4/RB8</text>
<text x="134" y="70.6">TDI/RPB7/CTED3/PMD5/INT0/RB7</text>
<text x="69.6" y="73.1">TMS/RPB5/USBID/RB5</text>
<text x="152.5" y="73.1">VBUS</text>
</g>
</svg>
